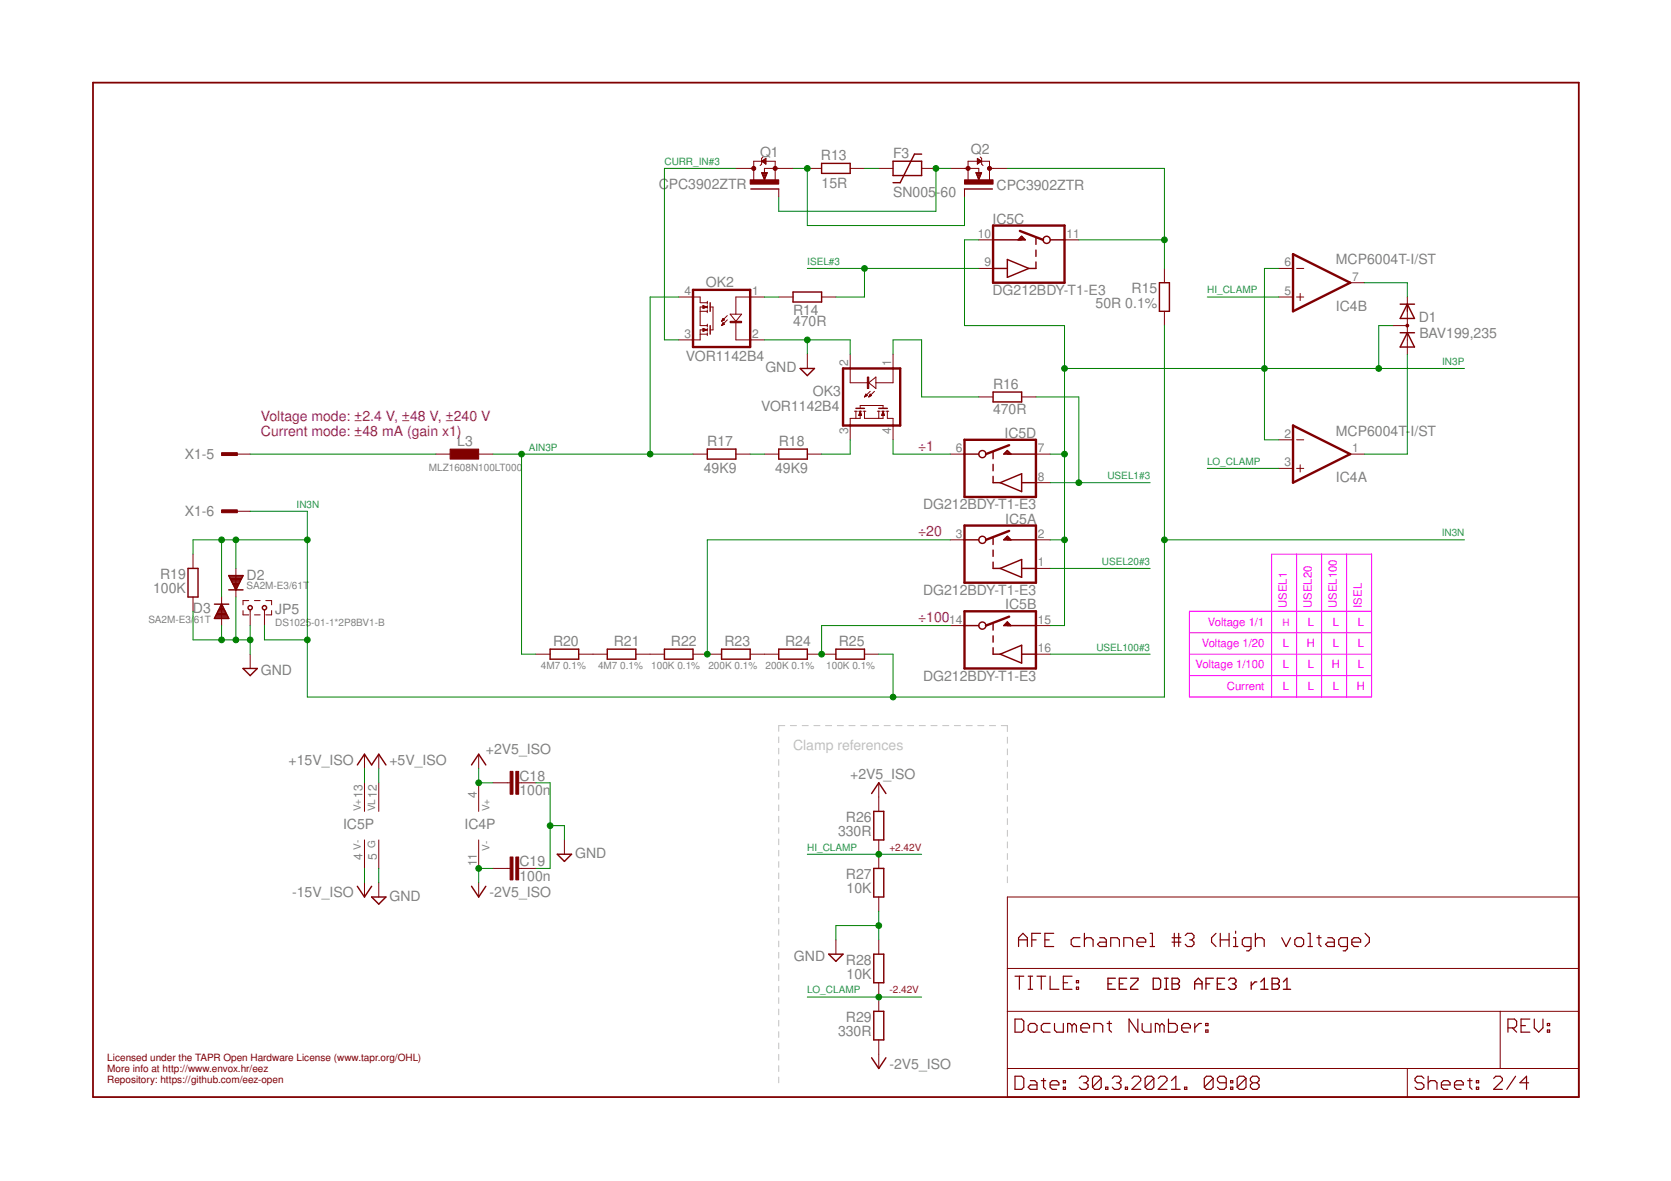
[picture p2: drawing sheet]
<svg xmlns="http://www.w3.org/2000/svg" width="297mm" height="210mm" viewBox="0 0 297 210" stroke-linecap="round" stroke-linejoin="round" font-family="sans-serif">
<g fill="none" stroke="#c0c0c0" stroke-width=".18">
<path d="M138.4 131v1M138.4 133v1M138.4 135v1M138.4 137v1M138.4 139v1.1M139.5 129h-1.1v1M140.5 129h1.1M142.6 129h1.1M144.7 129h1.1M146.7 129h1.1M148.8 129h1.1M150.9 129h1.1"/>
<path d="M153 129h1.1M155.1 129h1.1M157.2 129h1M159.2 129h1.1M161.3 129h1.1M163.4 129h1.1M165.5 129h1.1M167.6 129h1.1M169.7 129h1M171.7 129h1.1M173.8 129h1.1M175.9 129h1.1"/>
<path d="M178 129h1.1v1M179.1 131v1.1M179.1 133.1v1.1M179.1 135.2v1M179.1 137.2v1.1M179.1 139.3v1.1M138.4 141.1v1M138.4 143.1v1M138.4 145.1v1M138.4 147.1v1M138.4 149.1v1M138.4 151.1v1"/>
<path d="M138.4 153.1v1.1M138.4 155.2v1M138.4 157.2v1M138.4 159.2v1M179.1 141.4v1M179.1 143.4v1.1M179.1 145.5v1.1M179.1 147.6v1M179.1 149.6v1.1M179.1 151.7v1.1M179.1 153.8v1M179.1 155.8v1.1"/>
<path d="M138.4 161.2v1M138.4 163.2v1M138.4 165.2v1M138.4 167.3v1M138.4 169.3v1M138.4 171.3v1M138.4 173.3v1M138.4 175.3v1M138.4 177.3v1.1M138.4 179.3v1.1M138.4 181.4v1M138.4 183.4v1"/>
<path d="M138.4 185.4v1M138.4 187.4v1M138.4 189.4v1M138.4 191.4v1"/>
</g>
<g fill="none" stroke="#800000" stroke-width=".21">
<path d="M180.4 173.5h1.6M181.1 168.2v-1.5l.7-.8 .8 .8v1.5M181.1 167h1.5M181.2 173.5v2.3M182.8 173.5h.8M182.8 175.8h.8M183.2 173.5v2.3M183.4 167h.8M184.3 173.5h1.6M185 165.9h-1.6v2.3M185.1 173.5v2.3M185.7 167h.8"/>
<path d="M186.7 173.5v2.3h1.5M187.3 165.9h-1.6v2.3h1.6M189 174.7h.8M190.6 173.5h-1.6v2.3h1.6M191.3 175.5h.4v.3h-.4zM191.3 174.3h.4v.4h-.4zM192 166.7h-1.2l-.4 .3v.8l.4 .4h1.2M192.8 167l.3-.3h.8l.4 .3v1.2M192.8 165.9v2.3M195.5 166.7h.8l.4 .3v1.2h-1.2l-.4-.4 .4-.4h1.2M197.4 168.2v-1.5h1.2l.4 .3v1.2M199.8 168.2v-1.5h1.1l.4 .3v1.2"/>
<path d="M202.1 167.4h1.6v-.4l-.4-.3h-.8l-.4 .3v.8l.4 .4h.8M204.4 165.9h.5v2.3M204.4 168.2h.8M208.3 166.7h1.6M208.3 167.4h1.6M208.7 165.9v2.3M209.5 165.9v2.3M210.7 166.3l.4-.4h.8l.3 .4v.4l-.3 .3M211.5 167h.4M211.9 167l.3 .4v.4l-.3 .4h-.8l-.4-.4M216.2 165.9l-.8 .8v.7l.8 .8M216.9 167h1.6"/>
<path d="M216.9 165.9v2.3M218.5 165.9v2.3M219.3 168.2h.7M219.3 166.7h.3v1.5M219.6 165.5v.4M222.4 168.2h-1.2l-.4-.4v-.8l.4-.3h1.2v1.9l-.4 .4h-.4M223.2 167l.3-.3h.8l.4 .3v1.2M223.2 165.9v2.3M227.8 166.7l.8 1.5 .8-1.5M230.2 167l.4-.3h.8l.3 .3v.8l-.3 .4h-.8l-.4-.4zM232.5 165.9h.4v2.3M232.5 168.2h.8"/>
<path d="M234.1 166.7h.7M234.5 166.3v1.5l.3 .4M236 166.7h.8l.4 .3v1.2h-1.2l-.4-.4 .4-.4h1.2M239.5 168.2h-1.1l-.4-.4v-.8l.4-.3h1.1v1.9l-.4 .4h-.3M240.3 167.4h1.6v-.4l-.4-.3h-.8l-.4 .3v.8l.4 .4h.8M242.7 165.9l.7 .8v.7l-.7 .8M180.4 181.1h1.2l.4 .4v1.6l-.4 .4h-1.2zM180.4 191.3h1.2l.4 .4v1.5l-.4 .4h-1.2zM182.8 182.3l.4-.4h.7l.4 .4v.8l-.4 .4h-.7l-.4-.4zM183.2 192.1h.7l.4 .3v1.2h-1.1l-.4-.4 .4-.4h1.1M185.1 192.1h.8M185.5 191.7v1.5l.4 .4"/>
<path d="M186.7 192.8h1.5v-.4l-.4-.3h-.8l-.3 .3v.8l.3 .4h.8M186.7 181.9h-1.2l-.4 .4v.8l.4 .4h1.2M187.5 181.9v1.2l.3 .4h1.2v-1.6M189 193.2h.4v.4h-.4zM189 192.1h.4v.3h-.4zM190.6 182.3l-.4-.4h-.4v1.6M190.6 182.3l.4-.4 .3 .4v1.2M190.6 182.3v1.2M191.9 191.7l.4-.4h.7l.4 .4v.4l-.4 .3M192.1 182.7h1.6v-.4l-.4-.4h-.8l-.4 .4v.8l.4 .4h.8M192.6 192.4h.4M193 192.4l.4 .4v.4l-.4 .4h-.7l-.4-.4"/>
<path d="M194.5 183.5v-1.6h1.1l.4 .4v1.2M195.7 191.7v1.5l-.3 .4h-.8l-.4-.4M195.7 191.7l-.3-.4h-.8l-.4 .4v1.5M195.7 191.7l-1.5 1.5M196.5 193.2h.4v.4h-.4zM196.8 181.9h.8M197.2 181.5v1.6l.4 .4M197.7 191.7l.4-.4h.8l.4 .4v.4l-.4 .3M198.5 192.4h.4M198.9 192.4l.4 .4v.4l-.4 .4h-.8l-.4-.4M200 193.2h.4v.4h-.4zM201.2 191.7l.4-.4h.8l.4 .4v.4l-1.6 1.5h1.6"/>
<path d="M202.3 181.1v2.4l-1.6-2.4v2.4M203 181.9v1.2l.4 .4h1.2v-1.6M205.1 191.7v1.5l-.4 .4h-.8l-.3-.4M205.1 191.7l-.4-.4h-.8l-.3 .4v1.5M205.1 191.7l-1.5 1.5M205.9 191.7l.4-.4h.8l.4 .4v.4l-1.6 1.5h1.6M206.2 182.3l-.4-.4h-.4v1.6M206.2 182.3v1.2M206.2 182.3l.3-.4 .4 .4v1.2M207.7 181.1v2.4h1.2l.4-.4v-.8l-.4-.4h-1.2M208.2 193.6h1.6M208.2 192.1l.8-.8v2.3"/>
<path d="M210.1 182.7h1.5v-.4l-.4-.4h-.8l-.3 .4v.8l.3 .4h.8M210.6 193.2h.4v.4h-.4zM212.4 181.9v1.6M213.6 181.9h-.4l-.8 .8M214.3 183.1h.4v.4h-.4zM214.3 181.9h.4v.4h-.4zM215.6 191.7v1.5l-.4 .4h-.7l-.4-.4M215.6 191.7l-.4-.4h-.7l-.4 .4v1.5M215.6 191.7l-1.5 1.5M218 192.4h-1.2l-.4-.3v-.4l.4-.4h.8l.4 .4v1.5l-.4 .4h-.8l-.4-.4M218.8 193.2h.3v.4h-.3zM218.8 192.1h.3v.3h-.3z"/>
<path d="M221.5 191.7v1.5l-.4 .4h-.8l-.4-.4M221.5 191.7l-.4-.4h-.8l-.4 .4v1.5M221.5 191.7l-1.6 1.5M222.7 192.4l-.4 .4v.4l.4 .4h.7l.4-.4v-.4l-.4-.4M222.7 192.4l-.4-.3v-.4l.4-.4h.7l.4 .4v.4l-.4 .3M222.7 192.4h.7M253.1 191.7l-.4-.4h-.8l-.4 .4v.4l.4 .3h.8l.4 .4v.4l-.4 .4h-.8l-.4-.4M253.9 192.4l.4-.3h.8l.3 .3v1.2M253.9 191.3v2.3M256.2 192.8h1.6v-.4l-.4-.3h-.8l-.4 .3v.8l.4 .4h.8M258.6 192.8h1.5v-.4l-.4-.3h-.7l-.4 .3v.8l.4 .4h.7M260.9 192.1h.8"/>
<path d="M261.3 191.7v1.5l.4 .4M262.4 193.2h.4v.4h-.4zM262.4 192.1h.4v.3h-.4zM265.5 191.7l.4-.4h.8l.4 .4v.4l-1.6 1.5h1.6M268.1 182.7h1.1l.4-.4v-.8l-.4-.4h-1.1v2.4M268.8 182.7l.8 .8M269.4 191.3l-1.6 2.3M270.4 182.3h.8M271.7 192.4h-1.5l1.2-1.1v2.3M271.9 181.1h-1.5v2.4h1.5M272.7 181.1v1.6l.8 .8 .8-.8v-1.6M275.1 183.1h.4v.4h-.4z"/>
<path d="M275.1 181.9h.4v.4h-.4z"/>
</g>
<path d="M16.5 14.7h264.1v180.3h-264.1z" fill="none" stroke="#800000" stroke-width=".32"/>
<g fill="none" stroke="#800000" stroke-width=".18">
<path d="M130.8 29.9h3.2M134 31.9v-3.2h3.8v3.3M135.4 30.7h1l-.5 1.3zM135.4 28.7l.7-.5v1zM135.4 30.8h.9M135.5 30.9h.8M135.5 31.1h.7M135.6 28.5h.5M135.6 28.8h.5M135.6 31.2h.6M135.6 31.3h.5M135.6 27.9l-.2 .3v1l-.3 .2"/>
<path d="M135.7 31.4h.4M135.7 31.6h.4M135.7 28.9h.4M135.7 28.4h.4M135.8 31.7h.2M135.8 31.8h.2M135.9 31.9h.1M135.9 29h.2M135.9 28.3h.2M136.1 29.1h.1M136.1 28.2h.1M138.4 33.6v1.4"/>
<path d="M141 29.9h-5.1v.9M143.5 29.9h2.5M151.1 29.9h2.6M156.2 29.9h2.5M163.8 29.9h2.6M168.9 29.9h5.1v.9M171.4 33.6v1.4M173.5 30.7h1l-.5 1.3zM173.5 30.8h.9M173.6 30.9h.8M173.6 31.1h.7M173.7 31.2h.6"/>
<path d="M173.7 31.3h.5M173.7 28.2l.8 .5-.8 .5zM173.7 29.1h.1M173.7 29h.2M173.7 28.9h.4M173.7 28.8h.6M173.7 28.5h.6M173.7 28.4h.4M173.7 28.3h.2M173.7 28.2h.1M173.8 31.4h.4M173.8 31.6h.3"/>
<path d="M173.9 31.7h.2M173.9 31.8h.2M174 31.9h.1M174.2 27.9l.3 .3v1l.3 .2M175.9 29.9h3.2M175.9 31.9v-3.2h-3.8v3.3M120.6 52.8h3.9v1h1.2M124.5 55.3h1.2M124.5 59.4h1.2M125 54.3l.7 .3-.7 .2zM125 58.4l.7 .2-.7 .3zM125 54.7h.3"/>
<path d="M125 54.5h.5M125 54.4h.1M125 58.8h.2M125 58.7h.5M125 58.6h.6M125 58.5h.2M125.7 54.6h-1.2v3.3h1.2M125.7 53.6v.5M125.7 54.3v.5M125.7 55.1v.5M125.7 57.6v.5M125.7 58.4v.5"/>
<path d="M125.7 59.1v.5M125.7 58.6h-1.2v1.8h-3.9M126.2 54.6h.5v4h-.5M128.3 57.8h.1M128.3 57h.2M128.3 57.7h.2M128.4 56.9h.3M128.4 57.6h.4M128.4 56.8h.3M128.5 57.5h.2M128.5 56.6h.1M128.5 57.4l-.2 .5"/>
<path d="M128.5 57.4l.3 .2M128.5 57.4h.1M128.5 56.6l.3 .3-.5 .2zM128.8 57.6l-.5 .3M129.3 56.9l-1 1M129.3 56.1l-1 1M129.8 55.8h2l-1 1.3zM130.8 57.1v3.3h5.1M135.9 52.8h-5.1v3M138.4 52.8h2.6M146 52.8h2.6M174 42.6h2.5"/>
<path d="M174 47.7h2.5M189.2 42.6h2.6M207 47.7v2.5M207 55.3v2.6M227.3 52.8h2.5M227.3 47.7h2.5M230.5 52.8h1.3M230.5 47.7h1.3M231.1 52.2v1.2M240 50.2h2.5M247.6 57.9h2.6M250.2 52.8v10.1"/>
<path d="M143.5 62.9v2.6M151.1 62.9v5.1h3.3M151.9 73.1h.5M152.1 73.1v1.3M152.7 73.1h.5M152.7 73.8h.4M152.7 73.7h.4M152.8 73.5h.3M152.8 73.4h.2M152.8 73.3h.2M152.9 73.2h.1M152.9 72.6v-.5h4.1v.5"/>
<path d="M152.9 73.1v1.3h-1.8v3.8M152.9 73.1l.3 .8h-.5zM153.4 73.1h.5M153.7 73.1v1.3h3.3v-1.3M153.7 70.5h.1M153.8 70.4h.2M153.8 70.3h.3M153.9 70.1h.1M153.9 70l.3 .3-.5 .2zM154.4 68l1.3-1v2zM154.5 70.5h.1M154.5 70.4h.2"/>
<path d="M154.6 70.3h.3M154.6 70.1h.2M154.7 69.6l-1 .9M154.7 70l.2 .3-.5 .2zM155.4 69.6l-1 .9M156 73.1h.5M156.2 73.1v1.3M156.7 73.1h.5M156.7 73.8h.5M156.8 73.7h.4M156.8 73.5h.3M156.9 73.4h.2"/>
<path d="M156.9 73.3h.1M157 73.2h.1M157 73.1l.2 .8h-.5zM157.5 73.1h.5M157.7 73.1v1.3h1v3.8M158.7 62.9v5.1h-3M174 70.5h2.5M181.6 70.5h2.5M227.3 78.2h2.5M230.5 78.2h1.3M34.3 98.5v2.5M41.9 80.7h2.6"/>
<path d="M41.9 90.9h2.6M77.5 80.7h2.5M85.1 80.7h2.5M123.2 80.7h2.5M130.8 80.7h2.5M135.9 80.7h2.5M143.5 80.7h2.5M168.9 80.7h2.5M168.9 95.9h2.5M184.1 80.7h2.6M184.1 85.8h2.6M184.1 95.9h2.6"/>
<path d="M227.3 83.2h2.5M230.5 83.2h1.3M231.1 82.6v1.3M240 80.7h2.5M34.3 106.1v2.5M39.4 106.1v5.1M41.9 101v5.1M43.2 108.5v.8h1M44.2 106.7h-1v.8M44.5 108.4v2.8M44.5 116.3v2.5M45.2 106.7h1"/>
<path d="M45.2 109.3h1M47 108.4v2.8M47.2 106.7h1.1v.8M48.3 108.5v.8h-1.1M95.2 116.3h2.6M102.9 116.3h5M113 116.3h5.1M123.2 116.3h5.1M133.3 116.3h5.1M143.5 116.3h5.1M153.7 116.3h2.5M168.9 111.2h2.5"/>
<path d="M184.1 116.3h2.6M184.1 101h2.6M184.1 111.2h2.6M64.8 134v2.6M64.8 139.1v5.1M67.3 134v2.6M67.3 139.1v5.1M85.1 134v2.6M85.1 139.1v5.1M87.6 139.1h3.1M92.2 139.1h3M156.2 139.1v5.1"/>
<path d="M64.8 149.3v5M64.8 156.9v2.5M67.3 149.3v5M67.3 156.9v2.5M85.1 149.3v5M85.1 156.9v2.5M87.6 154.3h3.1M92.2 154.3h3M100.3 149.3v2.5M156.2 149.3v5M156.2 159.4v2.6M179.1 159.4h101.5v35.6h-101.5z"/>
<path d="M148.6 167v2.6M156.2 167v2.6M156.2 174.7v5M179.1 179.7h101.5M179.1 172.1h101.5M266.7 179.7v10.2M156.2 184.8v5.1M179.1 189.9h101.5M250.2 189.9v5.1"/>
</g>
<g fill="none" stroke="#800000" stroke-width=".23">
<path d="M197 174.9h.6M198.3 173.9h-1.3v1.9h1.3M199 174.9h.6M200.3 173.9h-1.3v1.9h1.3M201 173.9h1.3v.3l-1.3 1.3v.3h1.3M205 173.9h1l.3 .3v1.3l-.3 .3h-1zM207 173.9h.7M207 175.8h.7M207.3 173.9v1.9M208.3 173.9h1l.4 .3v.3l-.4 .4 .4 .3v.3l-.4 .3h-1zM208.3 174.9h1M212.4 174.9h1.3"/>
<path d="M212.4 175.8v-1.3l.6-.6 .7 .6v1.3M214.4 174.9h.6M215.7 173.9h-1.3v1.9M216.4 174.9h.6M217.7 173.9h-1.3v1.9h1.3M218.4 174.2l.3-.3h.7l.3 .3v.3l-.3 .4M219.1 174.9h.3M219.4 174.9l.3 .3v.3l-.3 .3h-.7l-.3-.3M222.4 174.5v1.3M223.4 174.5h-.3l-.7 .7M224.1 175.8h1.3M224.1 174.5l.6-.6v1.9"/>
<path d="M226.1 173.9h1l.3 .3v.3l-.3 .4 .3 .3v.3l-.3 .3h-1zM226.1 174.9h1M228.1 175.8h1.3M228.1 174.5l.7-.6v1.9"/>
</g>
<g fill="#800000" stroke="#800000" stroke-width=".18">
<path d="M39.4 80.5h2.8v.5h-2.8z"/>
<path d="M39.4 90.6h2.8v.5h-2.8z"/>
<path d="M154.2 67h.2v2h-.2z"/>
<path d="M129.8 57.1h2v.3h-2z"/>
<path d="M171.4 32h5.1v.7h-5.1z"/>
<path d="M133.3 32h5.1v.7h-5.1z"/>
<path d="M80 79.8h5.1v1.8h-5.1z"/>
<path d="M90.7 137.1h.5v4.1h-.5z"/>
<path d="M91.7 137.1h.5v4.1h-.5z"/>
<path d="M90.7 152.3h.5v4.1h-.5z"/>
<path d="M91.7 152.3h.5v4.1h-.5z"/>
</g>
<g fill="none" stroke="#800000" stroke-width=".25">
<path d="M133.5 33.6h4.9M146 29h5.1v1.8h-5.1zM158.7 28.7h5.1v2.5h-5.1zM163.8 27.4h-1.2l-2.6 5.1h-1.3M171.4 33.6h5M126.2 53.8v1.5M126.2 57.9v1.5M141 51.9h5v1.8h-5zM176.5 42.6h5.7l-.6-.6-.6 .6M176.5 47.7h2.6M179.1 46.1l3.8 1.6-3.8 1.6zM181 42.6h1.2"/>
<path d="M181.3 42.4h.6M181.5 42.1h.2M184.1 46.6v1.1h-1.2M184.1 42.3v1.1M184.1 44.4v1.2M186.7 42.6h2.5M206.1 50.2h1.8v5.1h-1.8zM248.9 54.1h2.5M248.9 59.1h2.5M250.2 54.1l1.2 2.5h-2.5zM250.2 59.1l1.2 2.6h-2.5zM125.7 79.8h5.1v1.8h-5.1z"/>
<path d="M138.4 79.8h5.1v1.8h-5.1zM142.2 65.5h2.6l-1.3 1.3zM152.1 72.6h1.6M156.2 72.6h1.5M176.5 69.7h5.1v1.7h-5.1zM171.4 80.7h2.6M171.4 95.9h2.6M176.5 80.4v1.1M176.5 82.5v1.2M176.5 84.7v1.1h1.3M176.5 95.6v1.2M176.5 97.8v1.1"/>
<path d="M176.5 99.9v1.1h1.3M177.8 85.8l3.8-1.6v3.2zM178.5 95.9h1.1M178.6 80.6h.9M178.7 95.7h.7M178.8 80.3h.5M178.9 95.4h.3M179 80.1h.1M179.7 80.7l-.6-.6-.7 .6h5.7M179.7 95.9l-.6-.6-.7 .6h5.7M181.6 85.8h2.5M33.4 101h1.8v5.1h-1.8z"/>
<path d="M38.1 107.4h2.6M38.2 109.7h2.3M38.4 109.5h2M38.5 109.2h1.8M38.6 109h1.6M38.7 108.8h1.4M38.8 108.6h1.2M38.9 108.3h1M39 108.1h.8M39.1 107.9h.5M39.2 107.7h.3M39.3 107.4h.1"/>
<path d="M39.4 107.4l1.3 2.5h-2.6zM40.7 104.8h2.5M40.7 102.3h2.5l-1.3 2.5zM40.7 102.3h2.5M40.8 102.6h2.3M40.9 102.8h2M41 103h1.8M41.1 103.2h1.6M41.2 103.4h1.4M41.3 103.7h1.2M41.4 103.9h1M41.6 104.1h.7"/>
<path d="M41.7 104.3h.5M41.8 104.6h.3M41.9 104.8h.1M43.2 118.8h2.5l-1.2 1.3zM97.8 115.4h5.1v1.8h-5.1zM107.9 115.4h5.1v1.8h-5.1zM118.1 115.4h5.1v1.8h-5.1zM128.3 115.4h5v1.8h-5zM138.4 115.4h5.1v1.8h-5.1zM148.6 115.4h5.1v1.8h-5.1zM171.4 111.2h2.6M176.5 110.9v1.1"/>
<path d="M176.5 113v1.1M176.5 115.1v1.2h1.3M177.8 101l3.8-1.6v3.2zM177.8 116.3l3.8-1.6v3.2zM178.6 111h.9M178.8 110.8h.5M179.1 110.6l-.7 .6h5.7M179.1 110.6l.6 .6M179.1 110.6h.1M181.6 101h2.5M181.6 116.3h2.5M63.5 136l1.3-2 1.3 2 1.2-2 1.3 2"/>
<path d="M83.8 136l1.3-2 1.3 2M63.5 157.5l1.3 1.9 1.3-1.9M66.1 159.4h2.5l-1.3 1.3zM83.8 157.5l1.3 1.9 1.3-1.9M99.1 151.8h2.5l-1.3 1.3zM154.9 141l1.3-1.9 1.3 1.9M155.3 154.3h1.8v5.1h-1.8zM155.3 144.2h1.8v5.1h-1.8zM147.3 169.6h2.6l-1.3 1.3zM155.3 169.6h1.8v5.1h-1.8zM155.3 179.7h1.8v5.1h-1.8zM154.9 188l1.3 1.9 1.3-1.9"/>
<circle cx="186.1" cy="42.6" r=".64"/>
<circle cx="174.6" cy="80.7" r=".64"/>
<circle cx="174.6" cy="95.9" r=".64"/>
<circle cx="44.5" cy="108" r=".38"/>
<circle cx="47" cy="108" r=".38"/>
<circle cx="174.6" cy="111.2" r=".64"/>
</g>
<g fill="none" stroke="#800000" stroke-width=".42">
<path d="M123.2 51.5h10.1v10.2h-10.1zM176.5 40.1h12.7v10.1h-12.7zM181.3 41l4.1 1.6M229.8 45.2l10.2 5-10.2 5.1zM149.9 65.5h10.1v10.1h-10.1zM171.4 78.2h12.7v10.1h-12.7zM179.4 79.1l-4.1 1.6M229.8 75.6l10.2 5.1-10.2 5.1zM171.4 93.4h12.7v10.2h-12.7zM179.4 94.4l-4.1 1.5M171.4 108.6h12.7v10.2h-12.7zM179.4 109.6l-4.1 1.6"/>
<circle cx="250.2" cy="57.9" r=".13"/>
</g>
<g fill="#800000" stroke="#800000" stroke-width=".18">
<circle cx="175.9" cy="29.9" r=".36"/>
<circle cx="172.1" cy="29.9" r=".36"/>
<circle cx="134" cy="29.9" r=".36"/>
<circle cx="137.8" cy="29.9" r=".36"/>
</g>
<g fill="none" stroke="#008000" stroke-width=".18">
<path d="M130.8 29.9h-12.7v30.5h2.5M141 29.9h2.5v10.2h27.9v-5.1M153.7 29.9h2.5M168.9 29.9h-2.5v7.6h-28v-2.5M179.1 29.9h27.9v17.8M120.6 52.8h-5v27.9M135.9 52.8h2.5M143.5 47.7h30.5M153.7 47.7v5.1h-5.1M174 42.6h-2.6v15.3h17.8v53.3h-2.5M191.8 42.6h15.2M207 57.9v66h-152.4v-33h-10.1"/>
<path d="M214.6 52.8h12.7M227.3 47.7h-2.5v30.5h2.5M242.5 50.2h7.7v2.6M247.6 57.9h-2.5v7.6M135.9 60.4h15.2v2.5M143.5 60.4v2.5M151.1 78.2v2.5h-5.1M158.7 62.9v-2.5h5.1v10.1h10.2M158.7 78.2v2.5h10.2M184.1 70.5h7.7v15.3M189.2 65.5h71.1M250.2 62.9v17.8h-7.7"/>
<path d="M39.4 95.9v10.2M41.9 95.9v5.1M44.5 80.7h33M54.6 95.9h-20.3v2.6M87.6 80.7h35.6M92.7 80.7v35.6h2.5M133.3 80.7h2.6M168.9 95.9h-43.2v20.4M186.7 80.7h2.5M186.7 95.9h2.5M186.7 85.8h17.7M207 95.9h53.3"/>
<path d="M214.6 83.2h12.7M34.3 108.6v5.1h10.2M39.4 111.2v2.5M41.9 106.1v7.6M44.5 111.2v5.1M47 111.2v2.5h7.6M156.2 116.3h2.5v7.6M168.9 111.2h-22.9v5.1M186.7 116.3h17.7M186.7 101h17.7M64.8 136.6v2.5M67.3 136.6v2.5"/>
<path d="M85.1 136.6v2.5h2.5M95.2 139.1h2.6v15.2h-2.6M64.8 154.3v2.6M67.3 154.3v2.6M87.6 154.3h-2.5v2.6M97.8 146.7h2.5v2.6M143.5 151.8h20.3M143.5 177.2h20.3M156.2 162v5M156.2 164.5h-7.6v2.5"/>
</g>
<g fill="#008000" stroke="#008000" stroke-width=".18">
<circle cx="41.9" cy="113.7" r=".51"/>
<circle cx="44.5" cy="113.7" r=".51"/>
<circle cx="39.4" cy="113.7" r=".51"/>
<circle cx="143.5" cy="60.4" r=".51"/>
<circle cx="156.2" cy="164.5" r=".51"/>
<circle cx="97.8" cy="146.7" r=".51"/>
<circle cx="207" cy="42.6" r=".51"/>
<circle cx="146" cy="116.3" r=".51"/>
<circle cx="125.7" cy="116.3" r=".51"/>
<circle cx="156.2" cy="151.8" r=".51"/>
<circle cx="156.2" cy="177.2" r=".51"/>
<circle cx="166.4" cy="29.9" r=".51"/>
<circle cx="143.5" cy="29.9" r=".51"/>
<circle cx="115.6" cy="80.7" r=".51"/>
<circle cx="92.7" cy="80.7" r=".51"/>
<circle cx="85.1" cy="139.1" r=".51"/>
<circle cx="85.1" cy="154.3" r=".51"/>
<circle cx="224.8" cy="65.5" r=".51"/>
<circle cx="245.1" cy="65.5" r=".51"/>
<circle cx="189.2" cy="95.9" r=".51"/>
<circle cx="189.2" cy="80.7" r=".51"/>
<circle cx="189.2" cy="65.5" r=".51"/>
<circle cx="207" cy="95.9" r=".51"/>
<circle cx="54.6" cy="113.7" r=".51"/>
<circle cx="54.6" cy="95.9" r=".51"/>
<circle cx="41.9" cy="95.9" r=".51"/>
<circle cx="39.4" cy="95.9" r=".51"/>
<circle cx="158.7" cy="123.9" r=".51"/>
<circle cx="153.7" cy="47.7" r=".51"/>
<circle cx="191.8" cy="85.8" r=".51"/>
</g>
<path d="M230.5 98.5v25.4M234.9 98.5v25.4M239.4 98.5v25.4M211.4 112.5h32.4M211.4 116.3h32.4M243.8 108.6h-32.4v15.3h32.4v-25.4h-17.8v25.4M211.4 120.1h32.4" fill="none" stroke="#f0f" stroke-width=".18"/>
<g font-size="2.5" fill="#808080">
<text x="135.1" y="27.9">Q1</text>
<text x="145.9" y="28.4">R13</text>
<text x="158.7" y="28">F3</text>
<text x="172.6" y="27.4">Q2</text>
<text x="117.1" y="33.6">CPC3902ZTR</text>
<text x="146" y="33.5">15R</text>
<text x="158.7" y="35">SN005</text>
<text x="166.4" y="35">-60</text>
<text x="177.2" y="33.7">CPC3902ZTR</text>
<text x="176.4" y="39.8">IC5C</text>
<text x="237.5" y="46.9">MCP6004T-I/ST</text>
<text x="125.5" y="51">OK2</text>
<text x="176.4" y="52.5">DG212BDY-T1-E3</text>
<text x="201.2" y="52.1">R15</text>
<text x="141" y="57.9">470R</text>
<text x="141" y="56">R14</text>
<text x="194.8" y="54.7">50R 0.1%</text>
<text x="237.5" y="55.2">IC4B</text>
<text x="252.2" y="57.2">D1</text>
<text x="252.3" y="60">BAV199,235</text>
<text x="121.9" y="64.1">VOR1142B4</text>
<text x="136.1" y="66.1">GND</text>
<text x="144.5" y="70.3">OK3</text>
<text x="176.5" y="69.2">R16</text>
<text x="135.3" y="73">VOR1142B4</text>
<text x="176.5" y="73.6">470R</text>
<text x="178.5" y="77.8">IC5D</text>
<text x="237.5" y="77.4">MCP6004T-</text>
<text x="250.7" y="77.4">I/ST</text>
<text x="32.8" y="81.6">X1-5</text>
<text x="81.3" y="79.3">L3</text>
<text x="125.7" y="79.2">R17</text>
<text x="138.4" y="79.2">R18</text>
<text x="125.1" y="84">49K9</text>
<text x="137.8" y="84">49K9</text>
<text x="237.5" y="85.7">IC4A</text>
<text x="32.8" y="91.8">X1-6</text>
<text x="164.1" y="90.5">DG212BDY-T1-E3</text>
<text x="178.7" y="93.1">IC5A</text>
<text x="27.2" y="105.5">100K</text>
<text x="28.5" y="102.9">R19</text>
<text x="43.8" y="103.1">D2</text>
<text x="164.1" y="105.8">DG212BDY-T1-E3</text>
<text x="34.3" y="109">D3</text>
<text x="48.9" y="109.2">JP5</text>
<text x="178.7" y="108.3">IC5B</text>
<text x="46.4" y="119.9">GND</text>
<text x="98.3" y="114.8">R20</text>
<text x="109.1" y="114.8">R21</text>
<text x="119.3" y="114.8">R22</text>
<text x="128.8" y="114.8">R23</text>
<text x="139.6" y="114.8">R24</text>
<text x="149.1" y="114.8">R25</text>
<text x="164.1" y="121">DG212BDY-T1-E3</text>
<text x="51.3" y="135.9">+15V_ISO</text>
<text x="69.2" y="135.9">+5V_ISO</text>
<text x="86.4" y="134">+2V5_ISO</text>
<text x="92.3" y="141.3">100n</text>
<text x="92.3" y="138.7">C18</text>
<text x="151.1" y="138.5">+2V5_ISO</text>
<text x="61" y="147.4">IC5P</text>
<text x="82.6" y="147.4">IC4P</text>
<text x="149" y="148.6">330R</text>
<text x="150.4" y="146.1">R26</text>
<text x="92.3" y="154">C19</text>
<text x="102.2" y="152.5">GND</text>
<text x="51.9" y="159.4">-15V_ISO</text>
<text x="69.2" y="160.1">GND</text>
<text x="87" y="159.4">-2V5_ISO</text>
<text x="92.3" y="156.5">100n</text>
<text x="150.4" y="156.3">R27</text>
<text x="150.5" y="158.8">10K</text>
<text x="141.1" y="170.7">GND</text>
<text x="150.4" y="171.5">R28</text>
<text x="150.5" y="174">10K</text>
<text x="149" y="184.2">330R</text>
<text x="150.4" y="181.7">R29</text>
<text x="158.1" y="189.9">-2V5_ISO</text>
</g>
<g font-size="2.5" fill="#800080">
<text x="46.4" y="74.9">Voltage mode: ±2.4 V, ±48 V, ±240 V</text>
<text x="46.4" y="77.5">Current mode: ±48 mA (gain x1)</text>
<text x="163.2" y="80.1">÷1</text>
<text x="163.2" y="95.3">÷20</text>
<text x="163.2" y="110.6">÷100</text>
</g>
<text font-size="2.5" fill="#c0c0c0" x="141" y="133.3">Clamp references</text>
<g font-size="2.1" fill="#808080">
<text x="173.8" y="42.3">10</text>
<text x="175" y="47.3">9</text>
<text x="189.6" y="42.3">11</text>
<text x="228.3" y="47.3">6</text>
<text x="121.7" y="52.4">4</text>
<text x="133.7" y="52.4">1</text>
<text x="228.3" y="52.4">5</text>
<text x="240.4" y="49.9">7</text>
<text x="121.7" y="60">3</text>
<text x="133.7" y="60">2</text>
<text x="150.8" y="65.1" transform="rotate(-90 150.8 65.1)">2</text>
<text x="158.4" y="65.1" transform="rotate(-90 158.4 65.1)">1</text>
<text x="150.8" y="77.2" transform="rotate(-90 150.8 77.2)">3</text>
<text x="158.4" y="77.2" transform="rotate(-90 158.4 77.2)">4</text>
<text x="228.3" y="77.8">2</text>
<text x="169.9" y="80.4">6</text>
<text x="184.5" y="80.4">7</text>
<text x="228.3" y="82.9">3</text>
<text x="240.4" y="80.4">1</text>
<text x="184.5" y="85.4">8</text>
<text x="169.9" y="95.6">3</text>
<text x="184.5" y="95.6">2</text>
<text x="184.5" y="100.7">1</text>
<text x="168.7" y="110.8">14</text>
<text x="184.5" y="110.8">15</text>
<text x="184.5" y="115.9">16</text>
<text x="64.4" y="141.9" transform="rotate(-90 64.4 141.9)">13</text>
<text x="67" y="141.9" transform="rotate(-90 67 141.9)">12</text>
<text x="84.7" y="141.9" transform="rotate(-90 84.7 141.9)">4</text>
<text x="64.4" y="152.8" transform="rotate(-90 64.4 152.8)">4</text>
<text x="67" y="152.8" transform="rotate(-90 67 152.8)">5</text>
<text x="84.7" y="154" transform="rotate(-90 84.7 154)">11</text>
</g>
<g font-size="2" fill="#f0f">
<text x="214.7" y="111.2">Voltage 1/1</text>
<text x="228.7" y="108" transform="rotate(-90 228.7 108)">USEL1</text>
<text x="232.5" y="111.2">L</text>
<text x="233.2" y="108" transform="rotate(-90 233.2 108)">USEL20</text>
<text x="236.9" y="111.2">L</text>
<text x="237.6" y="108" transform="rotate(-90 237.6 108)">USEL100</text>
<text x="241.4" y="111.2">L</text>
<text x="242.1" y="108" transform="rotate(-90 242.1 108)">ISEL</text>
<text x="212.5" y="118.8">Voltage 1/100</text>
<text x="213.6" y="115">Voltage 1/20</text>
<text x="228" y="115">L</text>
<text x="228" y="118.8">L</text>
<text x="232.3" y="115">H</text>
<text x="232.5" y="118.8">L</text>
<text x="236.8" y="118.8">H</text>
<text x="236.9" y="115">L</text>
<text x="241.4" y="115">L</text>
<text x="241.4" y="118.8">L</text>
<text x="218.1" y="122.6">Current</text>
<text x="228" y="122.6">L</text>
<text x="232.5" y="122.6">L</text>
<text x="236.9" y="122.6">L</text>
<text x="241.2" y="122.6">H</text>
</g>
<g font-size="1.8" fill="#008080">
<text x="118.1" y="29.3">CURR_IN#3</text>
<text x="143.5" y="47.1">ISEL#3</text>
<text x="214.6" y="52.1">HI_CLAMP</text>
<text x="256.4" y="64.8">IN3P</text>
<text x="94" y="80.1">AIN3P</text>
<text x="214.6" y="82.6">LO_CLAMP</text>
<text x="196.9" y="85.2">USEL1#3</text>
<text x="52.7" y="90.2">IN3N</text>
<text x="256.3" y="95.3">IN3N</text>
<text x="195.9" y="100.4">USEL20#3</text>
<text x="194.9" y="115.6">USEL100#3</text>
<text x="143.5" y="151.2">HI_CLAMP</text>
<text x="143.5" y="176.6">LO_CLAMP</text>
</g>
<g font-size="1.8" fill="#808080">
<text x="76.2" y="83.6">MLZ1608N100LT000</text>
<text x="43.8" y="104.6">SA2M-E3/61T</text>
<text x="26.4" y="110.8">SA2M-E3/</text>
<text x="34.4" y="110.8">61T</text>
<text x="48.9" y="111.2">DS1025-01-1*2P8BV1-B</text>
<text x="96.1" y="118.9">4M7</text>
<text x="100.1" y="118.9">0.1%</text>
<text x="106.3" y="118.9">4M7</text>
<text x="110.3" y="118.9">0.1%</text>
<text x="115.8" y="118.9">100K 0.1%</text>
<text x="125.9" y="118.9">200K 0.1%</text>
<text x="136.1" y="118.9">200K 0.1%</text>
<text x="146.9" y="118.9">100K 0.1%</text>
<text x="64.1" y="144.2" transform="rotate(-90 64.1 144.2)">V+</text>
<text x="66.7" y="144.2" transform="rotate(-90 66.7 144.2)">VL</text>
<text x="87" y="144.2" transform="rotate(-90 87 144.2)">V+</text>
<text x="64.1" y="151" transform="rotate(-90 64.1 151)">V-</text>
<text x="66.7" y="150.7" transform="rotate(-90 66.7 150.7)">G</text>
<text x="87" y="151.2" transform="rotate(-90 87 151.2)">V-</text>
</g>
<text font-size="1.8" fill="#f0f" x="227.9" y="111.2">H</text>
<g font-size="1.8" fill="#f00">
<text x="158.1" y="151.2">+2.42V</text>
<text x="158.1" y="176.6">-2.42V</text>
</g>
<g font-size="1.8" fill="#800000">
<text x="19.1" y="188.6">Licensed under the TAPR Open Hardware License (www.tapr.org/OHL)</text>
<text x="19.1" y="190.5">More info at http://www.envox.hr/eez</text>
<text x="19.1" y="192.4">Repository: https://github.com/eez-open</text>
</g>
</svg>
